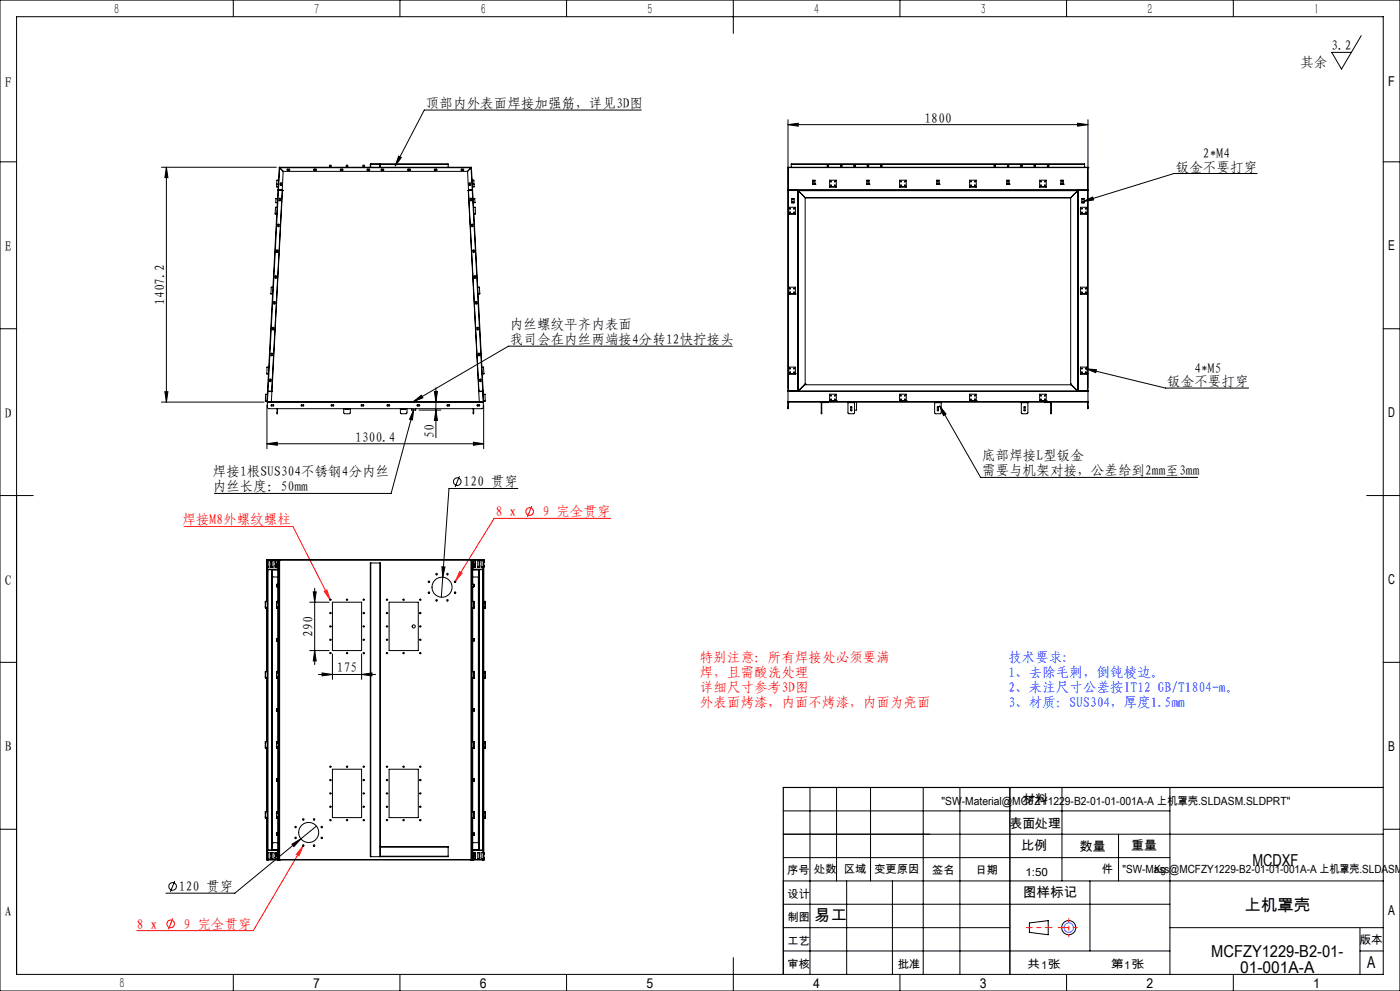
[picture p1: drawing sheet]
<svg xmlns="http://www.w3.org/2000/svg" width="420mm" height="297mm" viewBox="0 0 420 297" stroke-linecap="round" stroke-linejoin="round" font-family="sans-serif">
<g fill="none" stroke="#f00" stroke-width=".3">
<path d="M55.2 157.8h32.7l11.2 22M159.5 151.7l-1.3 3.2M183.2 155.4h-35l-11.6 18.8M97.3 177.2l.8-.4 1 3zM136.6 174.2l-.2 .4M137.9 171.3l.7 .5-2 2.4zM90.9 253.6l-1.2 2.9-.8-.5zM90.9 253.6l-14.9 25.3h-34.9M91.1 253.2l-.2 .4M51.9 275.2l-1.3 3.3"/>
<circle cx="158.9" cy="153.3" r="1.14"/>
<circle cx="51.2" cy="276.9" r="1.15"/>
</g>
<g fill="none" stroke="#000" stroke-width=".3">
<path d="M0 0h420v297h-420zM5 5h410v287h-410zM70 0v5M120 0v5M170 0v5M220 0v10M270 0v5M320 0v5M370 0v5M408.4 10.7l-6 10-2.9-5h5.9M192.4 33h-65.1l-8.7 16.7M236.4 37.4l3.1-.5v.9z"/>
<path d="M236.4 35.9v80.4M236.4 37.4h90M323.3 36.9l3.1 .5-3.1 .4zM326.4 35.9v80.4M0 48.5h5M48.4 50.1h34.5M49.9 50.1l.5 3.1h-.9zM49.9 50.1v70.4M119.6 46.8l.8 .4-1.8 2.5zM377.2 52h-25l-27.3 8.4M415 48.5h5M324.9 60.4l2.9-1.3 .2 .8z"/>
<path d="M324.9 60.4h.1M0 98.5h5M415 98.5h5M49.5 117.4h.9l-.5 3.1zM130.3 117.3h.9l-.4 3.1zM130.8 116.2v15M219.7 103.7h-67.2l-28.5 16.7M325.7 110.5h.1M325.8 110.5l3.1 .3-.2 .9zM325.8 110.5l23.8 5.8h25M48.4 120.5h30.8M80.1 133l3.1-.5v1z"/>
<path d="M80.1 121.4v13.1M80.1 133h65M124 120.4l2.4-1.9 .5 .7zM124.1 122.8l-.4 3.1-.8-.2zM124.1 122.8l-6.8 25.1h-53M125.7 122.9h6.6M130.8 122.9l.4 3.1h-.9zM142 132.5l3.1 .5-3.1 .5zM145.1 121.4v13.1M281.9 121.6l1.9 2.5-.8 .5zM281.9 121.6l12.3 21.5h65.1M0 148.5h10"/>
<path d="M137.8 142.7l-1.3 3.3M155.4 146.4h-20.7l-2.3 32.6M410 148.5h10M94 177.4h.9l-.5 3.1zM94.4 176.3v22.9M132.6 169.9h.9l-.7 3.1zM0 198.5h5M92.9 195h5.8M92.9 180.5h5.8M94.4 195l.5 3.1h-.9zM99.7 196v7.6M108.5 196v7.6"/>
<path d="M415 198.5h5M95.5 202.1h17.2M96.6 201.7l3.1 .4-3.1 .5zM108.5 202.1l3.1-.4v.9zM243 236v56M251 236v28M261.2 236v28M277 236v56M288 236v56M303 236v56M318.6 236v28M351 236v56"/>
<path d="M0 248.5h5M87.6 253l2.7-1.6-2.1 2.3zM90.3 251.4l-19.9 16.3h-20.6M94.9 247.6l-4.6 3.8M235 257h116M235 243h116M335.6 250v14M415 248.5h5M415 250h-180M52.4 264l-1.3 3.3M235 271h116M235 278h68"/>
<path d="M254 264v28M267.7 264v28M308.8 276.6l5.7-.7v4.2l-5.7-.7zM327 264v21M351 278h64M408 278v14M415 264h-180v28M70 292v5M120 292v5M170 292v5M220 287v10M235 285h116"/>
<path d="M270 292v5M320 292v5M370 292v5M408 285h7"/>
<circle cx="137.2" cy="144.3" r="1.15"/>
<circle cx="51.8" cy="265.7" r="1.15"/>
<circle cx="320.6" cy="278" r="2.12"/>
</g>
<circle cx="320.6" cy="278" r="1.41" fill="none" stroke="#0080ff" stroke-width=".3"/>
<path d="M415 236h-180v56" fill="none" stroke="#000" stroke-width=".35"/>
<path d="M320.6 280.8v-5.6" fill="none" stroke="#f00" stroke-width=".3" stroke-dasharray="6.3 1.3 1.3 1.3" stroke-dashoffset="5.6"/>
<path d="M317.5 278h6.6" fill="none" stroke="#f00" stroke-width=".3" stroke-dasharray="6.3 1.3 1.3 1.3" stroke-dashoffset="3.2"/>
<path d="M308 278h7.6" fill="none" stroke="#f00" stroke-width=".3" stroke-dasharray="6.3 1.3 1.3 1.3" stroke-dashoffset="4.6"/>
<path d="M124.1 122.8l-.4 3.1-.8-.2zM124 120.4l2.4-1.9 .5 .7zM119.6 46.8l.8 .4-1.8 2.5zM281.9 121.6l1.9 2.5-.8 .5z" fill="#000"/>
<path d="M97.3 177.2l.8-.4 1 3z" fill="#f00"/>
<g fill="#000">
<path d="M49.9 50.1l.5 3.1h-.9zM49.5 117.4h.9l-.5 3.1z"/>
<path d="M325.8 110.5l2.9 1.2 .2-.9zM324.9 60.4l3.1-.5-.2-.8zM236.4 37.4l3.1-.5v.9zM323.3 36.9l3.1 .5-3.1 .4zM87.6 253l.6 .7 2.1-2.3zM132.6 169.9l.2 3.1 .7-3.1z"/>
<path d="M80.1 133l3.1-.5v1zM142 132.5l3.1 .5-3.1 .5z"/>
<path d="M130.8 122.9l.4 3.1h-.9zM130.3 117.3h.9l-.4 3.1zM94.4 195l.5 3.1h-.9zM94 177.4h.9l-.5 3.1z"/>
<path d="M108.5 202.1l3.1-.4v.9zM96.6 201.7l3.1 .4-3.1 .5z"/>
</g>
<path d="M90.9 253.6l-2 2.4 .8 .5zM137.9 171.3l-1.3 2.9 2-2.4z" fill="#f00"/>
<g fill="none" stroke="#000" stroke-width=".3">
<path d="M83 55.9l.5 .1M83 56h.5M83 55.9v.1M83 55.2h.5M83 55.2l.5 .1M83 55.2h.1M83 55.2v.7M83.1 54l.5 .1M83.1 54l-.1 1.2M83.3 59.6l-.5-.1-.1 1.2M83.4 56.9l.1 .1M83.4 56.9h.1"/>
<path d="M83.5 56.9h.1M83.5 57l-3.1 60.2M83.5 57l1.2 .1-3.2 60.2M83.5 56.9v.1M83.6 54h-.5M83.8 59.5h.3l-.1 .7-.3-.1zM83.8 50.2l.1 .1M83.8 50.2l-.4 6.7M83.8 50.2h57.6M83.9 50.2v.1M83.9 50.1l-.1 .1M83.9 50.1v.2"/>
<path d="M83.9 50.3l-.4 6.6M83.9 50.1v.1M83.9 50.1h57.4M83.9 50.3l1 1.1M83.9 50.3l1.1 1.1M84.1 54.8l.4 .1-.2 .7-.2-.1zM84.6 57l.1 .1zM84.7 57.1h.1M84.7 57.1l-3.1 60.1M84.9 51.4l-.2 5.6-1.2-.1M85 51.4h55.2M86.1 50.8l.6-.1 .2 .2-.7 .1z"/>
<path d="M94.1 50.7h.7l.1 .2-.7 .1zM98.9 50.1v-.6h.4v.6M102.1 50.7h.8v.3h-.7zM103.9 50.1v-.6h.4v.6M108.9 50.1v-.6h.4v.6M110.1 50.7h.6l.2 .3h-.7zM111.1 49.2h23.3M111.1 49.2v.9M111.2 49.1l-.1 .1M111.2 49.1h2.8M111.2 49.1v1M114 49.1l.1 .1"/>
<path d="M114 49.1v1M114.1 49.2h20.3M114.1 49.2v.9M114.3 50.7h.7l.1 .2-.7 .1zM122.3 50.7h.7l.1 .3h-.7zM130.4 50.7h.6l.1 .3h-.7zM134.4 49.2v.9M138.4 50.7h.6l.1 .2-.7 .1zM140.3 51.4l.2 5.6M140.5 57.1h.1M140.5 57.1l3.1 60.1M140.5 57.1l3.2 60.2"/>
<path d="M140.6 57l-.1 .1M140.6 57.1h-.1M140.6 57v.1M140.8 54.8l.3 .1-.1 .7-.2-.1zM141.1 59.4l.3 .1-.1 .7-.2-.1zM141.3 50.3l-1 1.1M141.3 50.2v.1M141.3 50.1l.1 .1M141.3 50.1v.2M141.3 50.3l.4 6.6M141.3 50.1v.1M141.4 50.2l-.1 .1"/>
<path d="M141.4 50.2l.4 6.7M141.6 54h.5M141.7 57l3.1 60.2M141.7 56.9h.1M141.7 57l-1.2 .1M141.7 56.9l-1.2 .1M141.7 56.9v.1M141.7 55.2h.5M141.8 56.9l-.1 .1M141.9 59.5h.5M142.1 54l-.5 .1M142.1 54l.1 1.2"/>
<path d="M142.2 55.2l-.5 .1M142.2 55.2h.1M142.2 55.2v.7M142.2 55.9l-.5 .1M142.2 55.9v.1M142.2 56h-.5M142.4 59.5l-.5 .1M142.4 59.5l.1 1.2M236.4 56.9v.1M236.4 50.3l.1 6.6M236.4 50.2h90M236.4 50.2h.1"/>
<path d="M236.4 56.9h90M236.4 50.3v6.6M236.4 57v60.2M236.5 57h-.1M236.5 57v60.2M236.5 57h2.8M237.4 49.2h88M237.4 49.2v.9M237.8 59.8h.1M239.3 57h.1M239.3 57v60.2M239.4 57l-.1 60.2"/>
<path d="M239.4 57.1h.1M239.4 57h84M241.5 59.2v55.9M241.5 59.3h79.7M243.8 55.2h.1M243.8 55.2v-1.2h.7v1.2M243.8 55.2h.6M243.8 55.2v.1M244.1 54.9h.1zM244.1 55h.1M244.1 54.3h.1M244.4 55.2v.1"/>
<path d="M244.5 55.2h.1M244.5 55.2h-.1M248.2 50.1v-.6h.4v.6M248.9 56h1.9M249.2 55.6h.2M249.2 54.5h.2M250.4 55.5l.1 .1zM250.4 55.6h.2M250.4 54.5h.2M250.8 56h.1M250.8 56h-1.9M250.9 56v-2h-2v2"/>
<path d="M250.9 55.9l-.1 .1M250.9 56h-.1M252.2 50.1v-.6h.4v.6M256.2 50.1v-.6h.4v.6M260 55.2h.1M260 55.2l.1-1.2h.6v1.2M260.1 55.2h.6M260.1 55.2v.1M260.2 50.1v-.6h.4v.6M260.3 55h.2M260.3 54.3h.2M260.7 55.2v.1"/>
<path d="M260.7 55.2h.1M264.2 50.1v-.6h.4v.6M269.9 56v-2h2l-.1 2M269.9 56h1.9M270.2 55.6h.2M270.2 54.5h.2M271.4 55.6h.2M271.4 54.5h.2M281 55.2h.1M281 55.2l.1 .1M281.1 55.2h.6M281.3 55h.1"/>
<path d="M281.3 54.3h.1M281.7 55.2v.1M281.8 55.2h.1M281.8 55.2v-1.2h-.7v1.3M281.8 55.2l-.1 .1M290.9 56v-2h1.9v2M290.9 56h.1M290.9 55.9v.1M290.9 56h1.9M291.2 55.6h.2M291.2 54.5h.2M292.3 55.6h.3"/>
<path d="M292.3 54.5h.3M292.9 55.9l-.1 .1M292.9 56h-.1M298.2 50.1v-.6h.4v.6M302 55.2h.1M302 55.2v.1M302 55.2h.7M302.2 50.1v-.6h.4v.6M302.3 55h.2M302.3 54.3h.2M302.7 55.2v.1M302.8 55.2h.1"/>
<path d="M302.8 55.2v-1.2h-.8v1.3M302.8 55.2l-.1 .1M306.2 50.1v-.6h.4v.6M310.2 50.1v-.6h.4v.6M311.9 56v-2h2l-.1 2M311.9 56h1.9M312.2 55.6h.2M312.2 54.5h.2M313.3 55.6h.2M313.3 54.5h.2M314.2 50.1v-.6h.4v.6M318.2 55.2h.1"/>
<path d="M318.2 55.2l.1-1.2h.7v1.2M318.2 55.2l.1 .1M318.3 55.2h.6M318.3 55.2v.1M318.6 55h.1M318.6 54.3h.1M318.9 55.2v.1M319 55.2h.1M319 55.2h-.1M321.2 59.2v55.9M323.3 57.1h-83.9l2.1 2.2M323.3 57.1l-2.1 2.1"/>
<path d="M323.3 57.1v60.1M323.4 57.1h-.1M323.4 57l.1 60.2M323.5 57h-.1M323.5 57h2.7M323.5 57v60.2M324.8 59.8h.1M325.4 49.2v.9M326.2 57h.2M326.2 57v60.2M326.4 56.9v.1M326.4 50.3l-.2-.1v6.7"/>
<path d="M326.4 50.2h.1M326.4 50.3v6.6M326.4 57v60.2M82.6 64.1h.4M82.6 64.1h.1M82.7 62.2l-.1 1.9M82.7 62.2h.4M82.7 60.7l.5 .1M82.7 60.7h.1M83 74.9l.3 .1-.2 .7-.2-.1zM83.1 62.1l-.4 .1M83.4 67.2h.3l-.2 .8-.1-.2z"/>
<path d="M141.5 67.2h.3l-.1 .8zM141.9 74.9l.3 .1-.1 .7-.2-.1zM142.1 62.1l.5 .1M142.2 64.1h.5zM142.5 60.7l-.5 .1M142.5 60.7h-.5M142.6 62.2h-.5M142.6 62.2l.1 1.9M236.6 64.1l.1-2 1.9 .1v1.9M236.6 64.1h.1M236.7 64.1h.1M236.7 64.1h1.9"/>
<path d="M237 63.7h.2M237 62.6h.2M237.5 60.7l.1 .1M237.6 60.8v-1.3h.7l-.1 1.3M237.6 60.7h.6M237.8 60.4h.1M238.1 63.7h.2M238.1 62.6h.2M238.2 60.7v.1M238.6 64.1h.1M324.1 64.1h.1M324.2 64.1h1.9"/>
<path d="M324.4 63.7h.3M324.4 62.6h.3M324.5 60.7h.1M324.6 60.8v-1.3h.7l-.1 1.3M324.6 60.7h.6M324.8 60.4h.1M325.2 60.7v.1M325.6 63.7h.2M325.6 62.6h.2M326.1 64.1h.1M326.1 64.1v-1.9l-1.9-.1v2M81.3 88h.5"/>
<path d="M81.3 88v.1M81.4 86.1l-.1 1.9M81.4 86.1h.5M81.4 86.1h.1M81.8 98.2h.3l-.1 .7-.3-.1zM82.2 90.4h.3l-.2 .8-.2-.2zM82.6 82.7h.3l-.1 .7-.2-.1zM142.3 82.7h.3v.7l-.3-.1zM142.8 90.3l.3 .1-.2 .8-.2-.1zM143.1 98.1l.3 .1-.1 .7-.2-.2zM143.4 88.1h.5M143.8 86.1h-.5"/>
<path d="M143.8 86.1l.1 1.9M143.8 86.1h.1M143.9 88h-.5M143.9 88v.1M236.7 88.1h.1M236.7 88.1h1.9M236.7 88.1v-2h1.9v2M237 87.6h.2M237 86.5h.2M238.1 87.6h.2M238.1 86.5h.2M238.6 88.1h.1"/>
<path d="M324.1 86.1v1.9M324.2 88.1h.1M324.2 88.1h1.9M324.2 86.1h1.9v2M324.2 86.1h-.1M324.4 87.6h.3M324.4 86.5h.3M325.6 87.6h.2M325.6 86.5h.2M326.1 88.1h.1M79.7 118.2l-.1 1.9M79.7 118.2h.5"/>
<path d="M80 112h.5M80 112l.5 .1M80.1 110.1l-.1 1.9M80.2 110l.4 .1zM80.2 118.2h-.5M80.3 117.3l-.2 3.1M80.4 117.3l-.2 3.1M80.4 117.3l1.2 .1M80.4 117.3h.1M80.4 117.2l-.1 .1M80.4 117.3h-.1M80.4 117.2l1.1 .1"/>
<path d="M80.4 117.2v.1M81 113.6l.3 .1-.2 .7-.2-.1zM81.4 105.9h.3l-.1 .7-.3-.1zM81.5 117.3h.1M81.6 117.4l-.2 3M81.6 117.2v.1M81.6 117.3v.1M143.5 105.9h.4l-.1 .7h-.3zM143.6 117.2v.1M143.6 117.3v.1M143.6 117.2h.1M143.6 117.4l.2 3"/>
<path d="M143.6 117.3h.1M143.9 113.6l.4 .1-.2 .7-.2-.2zM144.6 110.1l.5-.1zM144.7 112h.5M144.8 117.3h.2M144.8 117.2l.2 .1M144.8 117.3h.1M144.8 117.2l-1.1 .1M144.8 117.3l-1.2 .1M144.8 117.3l.2 3.1M144.8 117.2v.1M145 117.3l.1 3.1"/>
<path d="M145 118.2h.5M145.1 110.1l.1 1.9M145.2 112l-.5 .1M145.5 118.2l.1 1.9M145.5 118.2h-.5M236.4 117.2h.1M236.4 117.2v.1M236.4 117.2h90M236.4 117.3v3.1M236.4 117.3h90M236.5 117.2h.1M236.6 112h.1"/>
<path d="M236.6 112l.1-2h1.9v2M236.7 112v.1M236.7 112h1.9M237 111.6h.2M237 110.5h.2M238.1 111.6h.2M238.1 110.5h.2M238.6 112v.1M238.6 112h.1M239.3 117.2h.1M241.3 115.3h80.1M241.5 115.1h.1"/>
<path d="M241.5 115.1l-2 2.1M249.2 119.7h.2M249.2 118.6h.2M250.4 119.7h.2M250.4 118.6h.2M270.2 119.7h.2M270.2 118.6h.2M271.4 119.7h.2M271.4 118.6h.2M291.2 119.7h.2M291.2 118.6h.2M292.3 119.7h.3"/>
<path d="M292.3 118.6h.3M312.2 119.7h.2M312.2 118.6h.2M313.3 119.7h.2M313.3 118.6h.2M321.2 115.1h.1M321.2 115.1l2.1 2.1M323.5 117.2h.1M324.1 112h.1M324.1 112l.1 .1M324.2 112h1.9M324.4 111.6h.3"/>
<path d="M324.4 110.5h.3M325.6 111.6h.2M325.6 110.5h.2M326.1 112v.1M326.1 112h.1M326.1 112v-1.9l-1.9-.1v2.1M326.2 117.2h.1M326.2 117.2h.2M326.4 117.2v.1M326.4 117.3v3.1M79.6 120.1h.5M79.6 120.1l.5 .1"/>
<path d="M80.1 120.4l.1 .1M80.1 120.4h65M80.2 120.4h.1M80.2 120.4v1.7l.4 .4h64l.4-.4v-1.7M80.2 120.5h.1M80.2 120.5h64.8M81.4 121.4l.6-.1 .1 .3-.7 .1zM83.1 122.5v1.5l.2-1.5M83.1 123.8h.2M90.3 121.4l.7-.1 .2 .2-.8 .2zM99.3 121.4l.7-.1 .2 .2-.8 .2zM103.1 122.5v1.3l.3 .2h1.4l.3-.2v-1.3"/>
<path d="M103.4 122.5l.1 .2h1.2l.1-.2M108.3 121.4l.7-.1 .1 .2-.7 .2zM116.1 121.4l.7-.1 .1 .2-.7 .2zM120.1 122.5v1.3l.3 .2h1.4l.3-.2v-1.3M120.4 122.5l.1 .2h1.2l.1-.2M123.5 122.5v.4h1.2v-.4M125.2 121.3h.6l.1 .3-.7 .1zM134.1 121.4l.7-.1 .1 .3-.7 .1zM142 122.5v1.5l.1-1.5M142 123.8h.1M143.1 121.4l.7-.1 .1 .3-.7 .1zM145 120.5h.1"/>
<path d="M145 120.4h.1M145.1 120.4l-.1 .1M145.1 120.1h.5M145.6 120.1v.1M145.6 120.2h-.5M236.4 120.5h.1M236.4 120.4v.1M236.4 122v.5l.1-.5M236.4 120.4h90M236.4 120.5h90M236.4 120.5v1.5M236.4 122h.1"/>
<path d="M236.5 120.5h.1M236.5 120.5v1.5M246.4 123.8h.1M246.5 120.5v3.5zM248.4 120.5l-2 .2M248.9 120.1h.1M248.9 120.1v-2h1.9l.1 2M248.9 120.1v.1M248.9 120.2h1.9M248.9 120.2h.1M250.8 120.2h.1M250.9 120.1h.1"/>
<path d="M250.9 120.1l-.1 .1M254.4 120.5v.2M254.4 120.7v3.1l.2 .2h1.5l.3-.2v-3.1M254.4 120.7h2M255.2 121.9h.4l-.1 1.3-.3-.2zM256.4 120.5v.2M257 120.5v2.4h-.6M269.9 120.1h.1M269.9 120.1v-2l2 .1v1.9M269.9 120.1v.1M269.9 120.2h1.9M269.9 120.2h.1"/>
<path d="M271.8 120.2h.1M271.9 120.1h.1M271.9 120.1l-.1 .1M280.4 120.5v.2M280.4 120.7v3.1l.2 .2h1.5l.3-.2v-3.1M280.4 120.7h2M281.2 121.9h.4l-.1 1.3-.3-.2zM282.4 120.5v.2M290.9 120.1h.1M290.9 120.1v-2h1.9v2.1M290.9 120.1v.1M290.9 120.2h1.9"/>
<path d="M290.9 120.2h.1M292.9 120.1h.1M292.9 120.1l-.1 .1M306.4 120.5v.2M306.4 120.7v3.1l.2 .2h1.5l.3-.2v-3.1M306.4 120.7h2M307.2 121.9h.4l-.1 1.3-.3-.2zM308.4 120.5v.2M311.9 120.1h.1M311.9 120.1v.1M311.9 120.2h1.9M313.4 120.5l2 .2"/>
<path d="M313.8 120.2h.1M313.9 120.1h.1M313.9 120.1l-.1 .1M313.9 120.1l-.1-2h-1.9v2.1M315.2 120.5l.2 .1v3.4zM315.2 123.8h.2M326.2 120.5h.1M326.3 122v.5l.1-.5M326.3 122h.1M326.3 120.5v1.5M326.4 120.5h.1M326.4 120.4v.1"/>
<path d="M326.4 120.5v1.5M80 169.5v.2zM80 168.3v.2zM80 168h.6v2h-.6zM80.1 167.7h.1M80.1 167.7l.1 2.2M80.1 167.7h.2M80.1 168.3v.2zM80.1 169.5v.2zM80.2 169.9l-.1 10.3M80.2 169.9h.4M80.3 167.7h.1"/>
<path d="M80.3 167.7v.3M80.3 170v85.5M80.4 167.7l-.1 .1h3.5M80.4 170.7v84M80.4 167.7h3.4M80.4 170.7h3M81.3 168h.6v2h-.6zM81.3 169.5v.2zM81.3 168.3v.2zM81.4 168.3v.2zM81.4 169.5v.2zM81.4 168v2"/>
<path d="M81.4 169.9h.5M81.5 170.7l.1 2.2h1.8M81.5 170.9h.1M81.5 170.8v83.8M81.5 170.8h.1M81.5 170.9l.1 1.9M81.5 170.9v83.7M81.6 172.8h.1M81.6 172.8v79.9M81.7 172.9v79.7M82.5 169.5v.2zM82.5 168.3v.2z"/>
<path d="M82.6 168.3v.2zM82.6 169.5v.2zM82.7 168v2M82.7 169.9h.4M82.7 168.9h.6v.7h-.6zM82.8 169.2v.1zM82.8 168.9v.7M83 175.4v.2zM83 175.1h.6v.8h-.6zM83.1 175.1v.8M83.1 175.8h.5M83.1 168.9v-.9h-.6v2h.6v-.4"/>
<path d="M83.4 170.6h.1M83.4 167.8h.1M83.4 170.6h-3.1l.1 .1M83.4 167.7h.1M83.4 167.7v7.4M83.4 175.9v4.3M83.5 167.7l-.1 .1M83.5 167.7h.1M83.8 167.7h.1M83.8 167.7v90M83.9 167.8h.1M83.9 167.7v90"/>
<path d="M83.9 167.7h57.4M83.9 167.7v.1M111.2 168.7v88M111.2 168.7h2.8M114 168.7l.1 85M114 168.7v88M141.3 167.7l-57.4 .1M141.3 167.7h.1M141.3 167.7v90M141.4 167.7h3.4M141.4 167.7v90M141.6 175.1h.6v.8h-.6z"/>
<path d="M141.6 175.8h.5M141.7 167.7h.1M141.7 167.7l.1 .1M141.8 170.6h3.2l-.2 .1M141.8 167.7h.1M141.8 167.8h.1M141.8 170.6h.1M141.8 167.7v7.4M141.8 175.9v4.3M141.9 168.9h.6v.7h-.6zM142.1 168.9v-.9h.6v2h-.6v-.4M142.1 169.9h.5"/>
<path d="M142.1 175.4l.1 .2zM142.1 175.1v.8M142.2 175.4v.2zM142.4 168.9v.7M142.5 169.2v.1zM142.6 168v2M142.6 168.3v.2zM142.6 169.5v.2zM143.3 168h.6v2h-.6zM143.3 169.9h.5M143.5 172.9v79.7M143.7 170.8l-.1 2.1h-1.8"/>
<path d="M143.7 170.8v83.9M143.8 170.7v84M143.8 168.3v.2zM143.8 169.5v.2zM143.8 168v2M143.9 169.5v.2zM143.9 168.3v.2zM144.6 168h.6v2h-.6zM144.6 169.9h.5M144.8 167.7l.2 .1h-3.6M144.8 167.7h.2M144.8 170.7v84"/>
<path d="M144.8 170.7l-3 .1M145 167.7v.3M145 170v85.5M145 167.7h.1M145.1 168v2M145.1 168.3v.2zM145.1 169.5v.2zM145.1 167.7h.1M145.1 167.7v.3M145.1 170v10.2M145.2 169.5v.2zM145.2 168.3v.2z"/>
<path d="M79.6 180.5v.3zM79.6 181.7v.2zM79.7 181.7v.2zM79.7 180.5v.3zM79.7 180.2v2M79.7 182.2h.5M79.7 180.3h.5M80.1 182.2v19M80.2 180.2l-.6 .1v1.9h.6M83 180.5v.3zM83 181.7v.2zM83 180.2h.6v2h-.6z"/>
<path d="M83 191.7v.1zM83 191.4h.6v.7h-.6zM83.1 180.2v2M83.1 191.4v.7M83.1 192h.5M83.1 182.2h.5M83.1 180.3h.5M83.4 182.2v9.2M83.4 192.1v9.1M99.7 180.5h8.8v14.5h-8.8zM116.7 180.5h8.8v14.5h-8.8zM141.6 191.4h.6v.7h-.6z"/>
<path d="M141.6 180.2h.6v2h-.6zM141.6 192h.5M141.6 182.2h.5M141.6 180.3h.5M141.8 182.2v9.2M141.8 192.1v9.1M142.1 180.2v2M142.1 191.4v.7M142.2 191.7v.1zM142.2 180.5v.3zM142.2 181.7v.2zM145 180.2h.6v2h-.6"/>
<path d="M145 182.2h.5M145 180.3h.5M145.1 182.2v19M145.5 180.2v2M145.5 181.7v.2zM145.5 180.5v.3zM145.6 180.5v.3zM145.6 181.7v.2zM79.6 201.5v.3zM79.6 202.7v.2zM79.7 202.7v.2zM79.7 201.5v.3z"/>
<path d="M79.7 201.2v2M79.7 201.3h.5M79.7 203.2h.5M80.1 203.2v19M80.2 201.2l-.6 .1v1.9h.6M83 201.5v.3zM83 202.7v.2zM83 201.2h.6v2h-.6zM83 212.7v.1zM83 212.4h.6v.7h-.6zM83.1 201.2v2M83.1 212.4v.7"/>
<path d="M83.1 201.3h.5M83.1 203.2h.5M83.4 203.2v9.2M83.4 213.1v9.1M141.6 212.4h.6v.7h-.6zM141.6 201.2h.6v2h-.6zM141.6 201.3h.5M141.6 203.2h.5M141.8 203.2v9.2M141.8 213.1v9.1M142.1 212.7l.1 .1zM142.1 201.2v2"/>
<path d="M142.1 212.4v.7M142.2 212.7v.1zM142.2 201.5v.3zM142.2 202.7v.2zM145 201.2h.6v2h-.6M145 201.3h.5M145 203.2h.5M145.1 203.2v19M145.5 201.2v2M145.5 202.7v.2zM145.5 201.5v.3zM145.6 201.5v.3z"/>
<path d="M145.6 202.7v.2zM79.6 222.6v.2zM79.6 223.7v.2zM79.7 223.7v.2zM79.7 222.6v.2zM79.7 222.2v2M79.7 224.2h.5M79.7 222.3h.5M80.1 224.2v19M80.2 222.2l-.6 .1v1.9h.6M83 222.6v.2zM83 223.7v.2z"/>
<path d="M83 222.2h.6v2h-.6zM83 233.6v.2zM83 233.4h.6v.7h-.6zM83.1 222.2v2M83.1 233.4v.7M83.1 233.4h.5M83.1 224.2h.5M83.1 222.3h.5M83.4 224.2v9.2M83.4 234.1v9.1M99.7 230.5h8.8v14.5h-8.8zM116.7 230.5h8.8v14.5h-8.8z"/>
<path d="M141.6 233.4h.6v.7h-.6zM141.6 222.2h.6v2h-.6zM141.6 233.4h.5M141.6 224.2h.5M141.6 222.3h.5M141.8 224.2v9.2M141.8 234.1v9.1M142.2 233.8h.1M142.1 222.2v2M142.1 233.4v.7M142.2 233.6v.2zM142.2 222.6v.2z"/>
<path d="M142.2 223.7v.2zM145 222.2h.6v2h-.6M145 224.2h.5M145 222.3h.5M145.1 224.2v19M145.5 222.2v2M145.5 223.7v.2zM145.5 222.6v.2zM145.6 222.6v.2zM145.6 223.7v.2zM79.6 243.6v.2zM79.6 244.7v.2z"/>
<path d="M79.7 244.7v.2zM79.7 243.6v.2zM79.7 243.2v2M79.7 245.2h.5M79.7 243.3h.5M80 255.8v.2zM80 257v.2zM80 255.5h.6v2h-.6zM80.1 257.7h.1M80.1 245.2l.1 10.3M80.1 257.7h.2M80.1 257v.2z"/>
<path d="M80.1 255.8v.2zM80.2 255.5l-.1 2.2M80.2 255.5h.4M80.2 243.2l-.6 .1v1.9h.6M80.3 257.7h.1M80.3 257.5v.2M80.3 254.8h3.1zM80.4 257.7h3.4M81.3 255.5h.6v2h-.6zM81.3 255.8v.2zM81.3 257v.2zM81.4 257v.2z"/>
<path d="M81.4 255.8v.2zM81.4 255.5v2M81.4 255.5h.5M81.5 254.7h.1M81.5 254.6h.1M81.5 254.7h1.9M81.6 252.7h.1M81.6 252.7l-.1 1.9M82.5 255.8v.2zM82.5 257v.2zM82.6 257v.2zM82.6 255.8v.2z"/>
<path d="M82.7 255.5v2M82.7 255.5h.4M82.7 255.9h.6v.7h-.6zM82.8 256.1v.2zM82.8 255.9v.7M83 243.6v.2zM83 244.7v.2zM83 243.2h.6v2h-.6zM83 249.9v.2zM83 249.6h.6v.7l-.6 .1zM83.1 243.2v2M83.1 249.6v.8"/>
<path d="M83.1 249.7h.5M83.1 245.2h.5M83.1 243.3h.5M83.1 255.9v-.4h-.6v2h.6v-.9M83.4 257.7h.1M83.4 245.2v4.4M83.4 250.4v7.3M83.4 252.6h-1.8l-.1 2.1M83.5 257.7h.1M83.8 257.6h-3.5l.1 .1M83.8 257.7h.1M83.9 257.7h.1"/>
<path d="M83.9 257.7h57.4M111.2 256.7h2.8M114 256.7h.1M114.1 253.7v.2M114.1 253.7l20.3 .2M114.1 256.6v.1M114.1 253.9v2.7M114.1 253.9h20.3M114.1 256.6h20.3M134.4 256.6l-20.3 .1M134.4 253.9v2.7M141.3 257.7h.1"/>
<path d="M141.3 257.7h-57.4M141.4 257.6h3.6l-.2 .1M141.4 257.7h3.4M141.6 249.6h.6v.8l-.6-.1zM141.6 243.2h.6v2h-.6zM141.6 249.7h.5M141.6 245.2h.5M141.6 243.3h.5M141.7 257.7h.1M141.8 257.6v.1M141.8 257.6l-.1 .1M141.8 257.7h.1"/>
<path d="M141.8 254.9h.1M141.8 257.6h.1M141.8 245.2v4.4M141.8 250.4v7.3M141.8 252.6h1.8l.1 2.1M141.8 254.7h1.9M141.9 255.9h.6v.7h-.6zM142.1 255.9v-.4h.6v2h-.6v-.9M142.1 255.5h.5M142.1 249.9l.1 .2zM142.1 243.2v2M142.1 249.6v.8"/>
<path d="M142.2 249.9v.2zM142.2 243.6v.2zM142.2 244.7v.2zM142.4 255.9v.7M142.5 256.1v.2zM142.6 255.5v2M142.6 257v.2zM142.6 255.8v.2zM143.3 255.5h.6v2h-.6zM143.3 255.5h.5M143.8 257v.2zM143.8 255.8v.2z"/>
<path d="M143.8 255.5v2M143.9 255.8v.2zM143.9 257v.2zM144.6 255.5h.6v2h-.6zM144.6 255.5h.5M144.8 254.7l-3 .2M144.8 254.7l.2 .2h-3.2M144.8 257.7h.2M145 257.5v.2M145 257.7h.1M145 243.2h.6v2h-.6M145 245.2h.5"/>
<path d="M145 243.3h.5M145.1 255.5v2M145.1 257v.2zM145.1 255.8v.2zM145.1 257.7h.1M145.1 245.2v10.3M145.1 257.5v.2M145.2 255.8v.2zM145.2 257v.2zM145.5 243.2v2M145.5 244.7v.2zM145.5 243.6v.2z"/>
<path d="M145.6 243.6v.2zM145.6 244.7v.2z"/>
<circle cx="237.9" cy="59.8" r=".08"/>
<circle cx="244.1" cy="54.3" r=".1"/>
<circle cx="249.3" cy="55.5" r=".1"/>
<circle cx="249.3" cy="54.4" r=".11"/>
<circle cx="250.5" cy="54.4" r=".11"/>
<circle cx="260.4" cy="54.3" r=".08"/>
<circle cx="260.4" cy="54.9" r=".08"/>
<circle cx="270.3" cy="55.5" r=".1"/>
<circle cx="270.3" cy="54.4" r=".11"/>
<circle cx="271.5" cy="55.5" r=".1"/>
<circle cx="271.5" cy="54.4" r=".11"/>
<circle cx="281.4" cy="54.3" r=".09"/>
<circle cx="281.4" cy="54.9" r=".08"/>
<circle cx="291.3" cy="55.5" r=".11"/>
<circle cx="291.3" cy="54.4" r=".11"/>
<circle cx="292.4" cy="55.5" r=".1"/>
<circle cx="292.5" cy="54.4" r=".11"/>
<circle cx="302.4" cy="54.3" r=".1"/>
<circle cx="302.4" cy="54.9" r=".09"/>
<circle cx="312.3" cy="55.5" r=".1"/>
<circle cx="312.3" cy="54.4" r=".11"/>
<circle cx="313.4" cy="55.5" r=".11"/>
<circle cx="313.4" cy="54.4" r=".11"/>
<circle cx="318.6" cy="54.3" r=".09"/>
<circle cx="318.6" cy="54.9" r=".08"/>
<circle cx="324.9" cy="59.8" r=".09"/>
<circle cx="237.1" cy="62.5" r=".12"/>
<circle cx="237.1" cy="63.7" r=".11"/>
<circle cx="237.9" cy="60.4" r=".08"/>
<circle cx="238.2" cy="62.6" r=".11"/>
<circle cx="238.2" cy="63.7" r=".1"/>
<circle cx="324.5" cy="63.7" r=".1"/>
<circle cx="324.6" cy="62.6" r=".11"/>
<circle cx="324.9" cy="60.4" r=".08"/>
<circle cx="325.7" cy="63.7" r=".11"/>
<circle cx="325.7" cy="62.6" r=".11"/>
<circle cx="237.1" cy="87.6" r=".12"/>
<circle cx="237.1" cy="86.5" r=".11"/>
<circle cx="238.2" cy="87.6" r=".11"/>
<circle cx="238.2" cy="86.5" r=".1"/>
<circle cx="324.5" cy="86.5" r=".1"/>
<circle cx="324.6" cy="87.6" r=".11"/>
<circle cx="325.7" cy="87.6" r=".11"/>
<circle cx="325.7" cy="86.5" r=".11"/>
<circle cx="237.1" cy="111.6" r=".12"/>
<circle cx="237.1" cy="110.5" r=".12"/>
<circle cx="238.2" cy="111.6" r=".11"/>
<circle cx="238.2" cy="110.5" r=".11"/>
<circle cx="249.3" cy="119.7" r=".11"/>
<circle cx="249.3" cy="118.6" r=".11"/>
<circle cx="250.5" cy="119.7" r=".11"/>
<circle cx="250.5" cy="118.6" r=".11"/>
<circle cx="270.3" cy="119.7" r=".11"/>
<circle cx="270.3" cy="118.6" r=".11"/>
<circle cx="271.5" cy="119.7" r=".11"/>
<circle cx="271.5" cy="118.6" r=".11"/>
<circle cx="291.3" cy="119.7" r=".1"/>
<circle cx="291.3" cy="118.6" r=".11"/>
<circle cx="292.5" cy="119.7" r=".11"/>
<circle cx="292.5" cy="118.6" r=".11"/>
<circle cx="312.3" cy="119.7" r=".11"/>
<circle cx="312.3" cy="118.6" r=".11"/>
<circle cx="313.4" cy="119.7" r=".1"/>
<circle cx="313.4" cy="118.6" r=".11"/>
<circle cx="324.6" cy="110.5" r=".11"/>
<circle cx="324.6" cy="111.6" r=".11"/>
<circle cx="325.7" cy="110.5" r=".11"/>
<circle cx="325.7" cy="111.6" r=".11"/>
<circle cx="99.1" cy="179.7" r=".21"/>
<circle cx="104.1" cy="179.7" r=".21"/>
<circle cx="109.1" cy="179.7" r=".2"/>
<circle cx="116.1" cy="179.7" r=".21"/>
<circle cx="121.1" cy="179.7" r=".21"/>
<circle cx="126.1" cy="179.7" r=".2"/>
<circle cx="128.7" cy="174.4" r=".22"/>
<circle cx="128.7" cy="177.6" r=".21"/>
<circle cx="131" cy="172.1" r=".23"/>
<circle cx="131" cy="179.9" r=".22"/>
<circle cx="132.6" cy="176" r="2.99"/>
<circle cx="134.2" cy="172.1" r=".23"/>
<circle cx="134.2" cy="179.9" r=".22"/>
<circle cx="136.5" cy="174.4" r=".23"/>
<circle cx="136.5" cy="177.6" r=".22"/>
<circle cx="99.1" cy="191.7" r=".21"/>
<circle cx="99.1" cy="183.7" r=".21"/>
<circle cx="99.1" cy="187.7" r=".21"/>
<circle cx="99.1" cy="195.7" r=".2"/>
<circle cx="104.1" cy="195.7" r=".2"/>
<circle cx="109.1" cy="183.7" r=".2"/>
<circle cx="109.1" cy="191.7" r=".2"/>
<circle cx="109.1" cy="187.7" r=".2"/>
<circle cx="109.1" cy="195.7" r=".19"/>
<circle cx="116.1" cy="195.7" r=".2"/>
<circle cx="116.1" cy="187.7" r=".21"/>
<circle cx="116.1" cy="183.7" r=".21"/>
<circle cx="116.1" cy="191.7" r=".21"/>
<circle cx="121.1" cy="195.7" r=".2"/>
<circle cx="124.1" cy="187.7" r=".47"/>
<circle cx="126.1" cy="195.7" r=".19"/>
<circle cx="126.1" cy="191.7" r=".2"/>
<circle cx="126.1" cy="183.7" r=".2"/>
<circle cx="126.1" cy="187.7" r=".2"/>
<circle cx="99.1" cy="229.8" r=".21"/>
<circle cx="99.1" cy="233.8" r=".21"/>
<circle cx="99.1" cy="237.8" r=".2"/>
<circle cx="104.1" cy="229.8" r=".21"/>
<circle cx="109.1" cy="233.8" r=".2"/>
<circle cx="109.1" cy="229.8" r=".2"/>
<circle cx="109.1" cy="237.8" r=".19"/>
<circle cx="116.1" cy="237.8" r=".2"/>
<circle cx="116.1" cy="229.8" r=".21"/>
<circle cx="116.1" cy="233.8" r=".21"/>
<circle cx="121.1" cy="229.8" r=".21"/>
<circle cx="126.1" cy="237.8" r=".19"/>
<circle cx="126.1" cy="229.8" r=".2"/>
<circle cx="126.1" cy="233.8" r=".2"/>
<circle cx="88.7" cy="251.1" r=".22"/>
<circle cx="88.7" cy="247.9" r=".21"/>
<circle cx="91" cy="253.4" r=".23"/>
<circle cx="91" cy="245.6" r=".22"/>
<circle cx="92.6" cy="249.5" r="3"/>
<circle cx="94.2" cy="253.4" r=".23"/>
<circle cx="94.2" cy="245.6" r=".22"/>
<circle cx="96.5" cy="251.1" r=".23"/>
<circle cx="96.5" cy="247.8" r=".22"/>
<circle cx="99.1" cy="241.8" r=".21"/>
<circle cx="99.1" cy="245.8" r=".21"/>
<circle cx="104.1" cy="245.8" r=".21"/>
<circle cx="109.1" cy="245.8" r=".2"/>
<circle cx="109.1" cy="241.8" r=".2"/>
<circle cx="116.1" cy="245.8" r=".21"/>
<circle cx="116.1" cy="241.8" r=".21"/>
<circle cx="121.1" cy="245.8" r=".21"/>
<circle cx="126.1" cy="241.8" r=".2"/>
<circle cx="126.1" cy="245.8" r=".2"/>
</g>
<g font-size="4.9">
<text x="375.8" y="259.5">MCDXF</text>
<text x="373.3" y="273">上机罩壳</text>
<text x="244.3" y="276">易工</text>
<text x="363.4" y="286.8">MCFZY1229-B2-01-</text>
<text x="372.1" y="291.7">01-001A-A</text>
<text x="410.1" y="290.1">A</text>
</g>
<g font-size="4.4">
<text x="34.2" y="4.1">8</text>
<text x="94.2" y="4.1">7</text>
<text x="144.2" y="4.1">6</text>
<text x="194.2" y="4.1">5</text>
<text x="244.2" y="4.1">4</text>
<text x="294.2" y="4.1">3</text>
<text x="344.2" y="4.1">2</text>
<text x="394.2" y="4.1">1</text>
<text x="35.9" y="296.2">8</text>
</g>
<g font-size="4.1">
<text x="399.3" y="15.1">3.2</text>
<text x="390.2" y="20.1">其余</text>
<text x="1.5" y="26">F</text>
<text x="416.5" y="25.8">F</text>
<text x="127.8" y="32.4">顶部内外表面焊接加强筋，详见3D图</text>
<text x="277.3" y="36.8">1800</text>
<text x="360.9" y="47.3">2*M4</text>
<text x="352.7" y="51.4">钣金不要打穿</text>
<text x="1.5" y="75.2">E</text>
<text x="416.5" y="75">E</text>
<text x="49.4" y="91.4" transform="rotate(-90 49.4 91.4)">1407.2</text>
<text x="153" y="98.6">内丝螺纹平齐内表面</text>
<text x="153" y="103.1">我司会在内丝两端接4分转12快拧接头</text>
<text x="358.3" y="111.6">4*M5</text>
<text x="350.2" y="115.7">钣金不要打穿</text>
<text x="1.5" y="125.2">D</text>
<text x="416.5" y="125">D</text>
<text x="130.2" y="131.2" transform="rotate(-90 130.2 131.2)">50</text>
<text x="106.5" y="132.4">1300.4</text>
<text x="294.7" y="137.9">底部焊接L型钣金</text>
<text x="63.9" y="142.8">焊接1根SUS304不锈钢4分内丝</text>
<text x="294.7" y="142.4">需要与机架对接，公差给到2mm至3mm</text>
<text x="63.9" y="147.3">内丝长度：50mm</text>
<text x="139.1" y="145.8">120 贯穿</text>
<text x="1.5" y="175.2">C</text>
<text x="416.5" y="175">C</text>
<text x="93.9" y="190.8" transform="rotate(-90 93.9 190.8)">290</text>
<text x="101.1" y="201.5">175</text>
<text x="1.5" y="225.2">B</text>
<text x="416.5" y="225">B</text>
<text x="53.7" y="267.1">120 贯穿</text>
<text x="307" y="268.9">图样标记</text>
<text x="1.5" y="274.5">A</text>
<text x="416.5" y="274.3">A</text>
<text x="94" y="296">7</text>
<text x="144" y="296">6</text>
<text x="194" y="296">5</text>
<text x="244" y="296">4</text>
<text x="294" y="296">3</text>
<text x="344" y="296">2</text>
<text x="394" y="296">1</text>
</g>
<g font-size="4.1" fill="#f00">
<text x="148.8" y="154.8">8 x</text>
<text x="162.8" y="154.8">9 完全贯穿</text>
<text x="54.7" y="157.1">焊接M8外螺纹螺柱</text>
<text x="210" y="198.4">特别注意：所有焊接处必须要满</text>
<text x="210" y="202.9">焊，且需酸洗处理</text>
<text x="210" y="207.4">详细尺寸参考3D图</text>
<text x="210" y="211.9">外表面烤漆，内面不烤漆，内面为亮面</text>
<text x="41.1" y="278.3">8 x</text>
<text x="55.1" y="278.3">9 完全贯穿</text>
</g>
<g font-size="4.1" fill="#00f">
<text x="302.5" y="198.4">技术要求:</text>
<text x="302.5" y="202.9">1、去除毛刺，倒钝棱边。</text>
<text x="302.5" y="207.4">2、未注尺寸公差按IT12 GB/T1804-m。</text>
<text x="302.5" y="211.9">3、材质：SUS304，厚度1.5mm</text>
</g>
<g font-size="3.9">
<text x="306.7" y="241.1">材料</text>
<text x="302.8" y="248.1">表面处理</text>
<text x="306.3" y="254.9">比例</text>
<text x="324" y="255.1">数量</text>
<text x="339.4" y="254.9">重量</text>
</g>
<text font-size="3.5" x="407.9" y="282.9">版本</text>
<g font-size="3.4">
<text x="282.5" y="241.1">&quot;SW-Material@MCFZY1229-B2-01-01-001A-A 上机罩壳.SLDASM.SLDPRT&quot;</text>
<text x="236.2" y="262">序号</text>
<text x="244.3" y="261.7">处数</text>
<text x="253.2" y="261.7">区域</text>
<text x="262.3" y="261.7">变更原因</text>
<text x="279.7" y="262">签名</text>
<text x="292.7" y="262">日期</text>
<text x="307.6" y="262.4">1:50</text>
<text x="330.5" y="261.7">件</text>
<text x="336.8" y="261.7">&quot;SW-Mass@MCFZY1229-B2-01-01-001A-A 上机罩壳.SLDASM.</text>
<text x="346.4" y="261.7">Kg</text>
<text x="236.2" y="269">设计</text>
<text x="236.2" y="276">制图</text>
<text x="236.2" y="283.2">工艺</text>
<text x="236.2" y="290">审核</text>
<text x="269.3" y="290">批准</text>
<text x="308.2" y="290.1">共 张</text>
<text x="312.4" y="290.3">1</text>
<text x="333.3" y="290.1">第 张</text>
<text x="337.4" y="290.3">1</text>
</g>
</svg>
